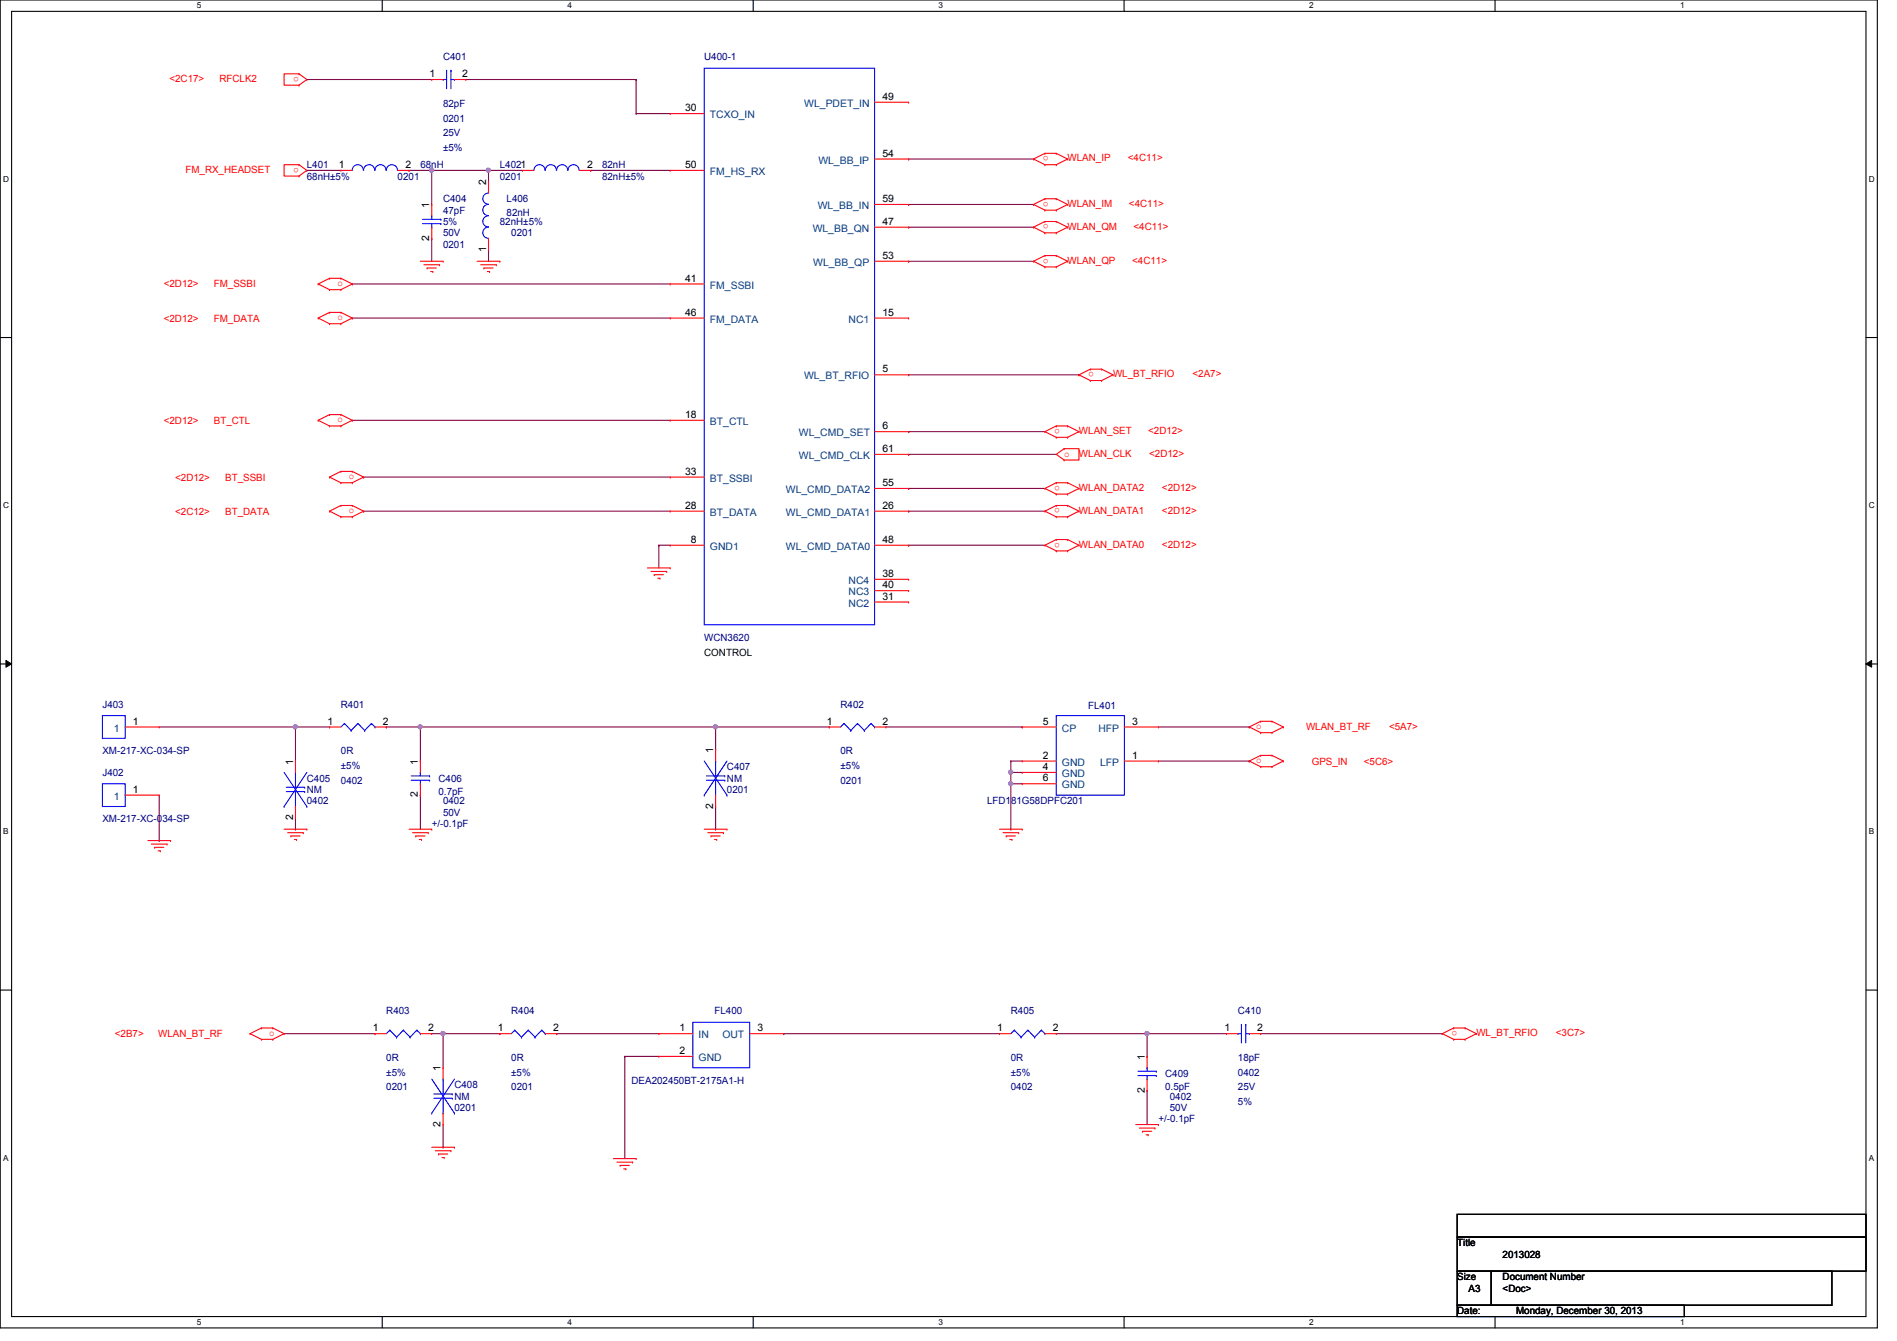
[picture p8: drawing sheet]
<svg xmlns="http://www.w3.org/2000/svg" width="297mm" height="210mm" viewBox="0 0 297 210" stroke-linecap="round" stroke-linejoin="round" font-family="sans-serif">
<path d="M0 0h294v207.9h-294zM1.8 1.8h290.4v204.3h-290.4z" fill="none" stroke="#000" stroke-width=".17"/>
<g fill="#fff">
<path d="M30.8 .2h.7v1.4h-.7z"/>
<path d="M30.8 206.2h.7v1.4h-.7z"/>
</g>
<path d="M59.9 0v1.8M59.9 206.1v1.8" fill="none" stroke="#000" stroke-width=".17"/>
<g fill="#fff">
<path d="M88.9 .2h.6v1.4h-.6z"/>
<path d="M88.9 206.2h.6v1.4h-.6z"/>
</g>
<path d="M117.9 0v1.8M117.9 206.1v1.8" fill="none" stroke="#000" stroke-width=".17"/>
<g fill="#fff">
<path d="M146.9 .2h.7v1.4h-.7z"/>
<path d="M146.9 206.2h.7v1.4h-.7z"/>
</g>
<path d="M176 0v1.8M176 206.1v1.8" fill="none" stroke="#000" stroke-width=".17"/>
<g fill="#fff">
<path d="M205 .2h.7v1.4h-.7z"/>
<path d="M205 206.2h.7v1.4h-.7z"/>
</g>
<path d="M234.1 0v1.8M234.1 206.1v1.8" fill="none" stroke="#000" stroke-width=".17"/>
<g fill="#fff">
<path d="M263.1 .2h.7v1.4h-.7z"/>
<path d="M263.1 206.2h.7v1.4h-.7z"/>
<path d="M.5 27.3h.9v1.4h-.9z"/>
<path d="M292.6 27.3h.9v1.4h-.9z"/>
<path d="M.5 78.4h.9v1.4h-.9z"/>
<path d="M292.6 78.4h.9v1.4h-.9z"/>
</g>
<path d="M0 52.8h1.8M292.2 52.8h1.8" fill="none" stroke="#000" stroke-width=".17"/>
<g fill="#fff">
<path d="M.5 129.5h.8v1.4h-.8z"/>
<path d="M292.6 129.5h.9v1.4h-.9z"/>
</g>
<path d="M0 103.9h1.8M292.2 103.9h1.8" fill="none" stroke="#000" stroke-width=".17"/>
<path d="M.9 103.4l.9 .5-.9 .5zM292.2 103.9l.9-.5v1z" fill="#000"/>
<path d="M.9 103.4l.9 .5-.9 .5zM292.2 103.9l.9-.5v1z" fill="none" stroke="#000" stroke-width=".16"/>
<g fill="#fff">
<path d="M.5 180.5h.8v1.4h-.8z"/>
<path d="M292.6 180.5h.9v1.4h-.9z"/>
</g>
<path d="M0 155h1.8M292.2 155h1.8" fill="none" stroke="#000" stroke-width=".17"/>
<g fill="none" stroke="#800040" stroke-width=".17">
<path d="M48 12.4h.1M48 12.4h19.6M72.9 12.4h26.7M99.6 17.8h.1M99.6 12.4h.1M99.6 17.8h5.3M99.6 12.4v5.4M64 26.7h.1M64 26.7h17.8M67.6 26.7h.1M67.6 26.7v5.3M76.5 26.7h.1"/>
<path d="M76.5 26.7v1.7"/>
</g>
<circle cx="76.5" cy="26.6" r=".32" fill="#f0f"/>
<circle cx="76.5" cy="26.6" r=".32" fill="none" stroke="#f0f" stroke-width=".17"/>
<circle cx="67.6" cy="26.6" r=".32" fill="#f0f"/>
<circle cx="67.6" cy="26.6" r=".32" fill="none" stroke="#f0f" stroke-width=".17"/>
<g fill="none" stroke="#800040" stroke-width=".17">
<path d="M48 26.7h.1M48 26.7h5.4M67.6 37.3h.1M67.6 37.3v3.6M76.5 39.1h.1M76.5 39.1v1.8M92.5 26.7h.1M92.5 26.7h12.4M142.3 24.9h.1M142.3 32h.1M142.3 35.6h.1M142.3 24.9h19.5"/>
<path d="M142.3 32h19.5M142.3 35.6h19.5M55.2 44.4h.1M55.2 49.8h.1M55.2 44.4h49.7M55.2 49.8h49.7M142.3 40.9h.1M142.3 40.9h19.5M142.3 58.7h26.6M168.9 58.7h.1M55.2 65.8h.1M55.2 65.8h49.7"/>
<path d="M56.9 74.7h.1M56.9 74.7h48M142.3 71.1h.1M142.3 67.6h.1M142.3 76.5h.1M142.3 71.1h23.1M142.3 67.6h21.3M142.3 76.5h21.3M56.9 80h.1M56.9 80h48M103.2 85.3h.1M103.2 85.3v3.6"/>
<path d="M103.2 85.3h1.7M142.3 80h.1M142.3 85.3h.1M142.3 80h21.3M142.3 85.3h21.3M179.6 161.8h.1M179.6 161.8h12.5"/>
</g>
<circle cx="179.6" cy="161.8" r=".32" fill="#f0f"/>
<circle cx="179.6" cy="161.8" r=".32" fill="none" stroke="#f0f" stroke-width=".17"/>
<path d="M46.3 113.8h.1M46.3 113.8v5.3M46.3 113.8h5.3M51.6 113.8h.1M65.8 119.1h.1M112.1 113.8h.1M112.1 113.8h-46.3v5.3M179.6 170.7h.1M179.6 170.7v5.3" fill="none" stroke="#800040" stroke-width=".17"/>
<circle cx="65.8" cy="113.8" r=".32" fill="#f0f"/>
<circle cx="65.8" cy="113.8" r=".32" fill="none" stroke="#f0f" stroke-width=".17"/>
<circle cx="112" cy="113.8" r=".32" fill="#f0f"/>
<circle cx="112" cy="113.8" r=".32" fill="none" stroke="#f0f" stroke-width=".17"/>
<g fill="none" stroke="#800040" stroke-width=".17">
<path d="M60.5 113.8h.1M60.5 113.8h5.3M112.1 113.8h.1M112.1 113.8h17.7M112.1 113.8v3.5M129.8 113.8h.1M138.7 113.8h21.4M158.3 119.1h.1M158.3 119.1h1.8M158.3 119.1v1.8M160.1 113.8h.1M46.3 129.8h.1"/>
<path d="M46.3 128v1.8M65.8 124.5h.1M65.8 124.5v5.3M112.1 129.8h.1M112.1 126.2v3.6M158.3 120.9h.1M44.5 161.8h14.2M58.7 161.8h.1M87.2 161.8h.1M87.2 161.8h16M97.8 165.4h.1M97.8 165.4h5.4"/>
<path d="M97.8 165.4v16M122.7 161.8h.1M122.7 161.8h33.8M165.4 161.8h14.2M179.6 161.8h.1"/>
</g>
<circle cx="158.3" cy="120.9" r=".32" fill="#f0f"/>
<circle cx="158.3" cy="120.9" r=".32" fill="none" stroke="#f0f" stroke-width=".17"/>
<path d="M158.3 120.9h.1M158.3 122.7h.1M158.3 129.8h.1M158.3 120.9h1.8M158.3 120.9v8.9M158.3 122.7h1.8" fill="none" stroke="#800040" stroke-width=".17"/>
<circle cx="158.3" cy="122.7" r=".32" fill="#f0f"/>
<circle cx="158.3" cy="122.7" r=".32" fill="none" stroke="#f0f" stroke-width=".17"/>
<path d="M181.4 113.8h14.2M181.4 119.1h14.2M195.6 113.8h.1M195.6 119.1h.1M67.6 161.8h10.7M69.4 161.8h.1M69.4 161.8v5.3M78.3 161.8h.1" fill="none" stroke="#800040" stroke-width=".17"/>
<circle cx="69.4" cy="161.8" r=".32" fill="#f0f"/>
<circle cx="69.4" cy="161.8" r=".32" fill="none" stroke="#f0f" stroke-width=".17"/>
<path d="M24.9 113.8h21.4M46.3 113.8h.1M69.4 179.6h.1M69.4 176v3.6M179.6 165.4h.1M179.6 161.8v3.6M197.4 161.8h28.4M225.8 161.8h.1" fill="none" stroke="#800040" stroke-width=".17"/>
<circle cx="46.2" cy="113.8" r=".32" fill="#f0f"/>
<circle cx="46.2" cy="113.8" r=".32" fill="none" stroke="#f0f" stroke-width=".17"/>
<path d="M24.9 131.6h.1M24.9 124.5v7.1" fill="none" stroke="#800040" stroke-width=".17"/>
<g fill="none" stroke="#f00" stroke-width=".17">
<path d="M46.8 13.3h.1M46.8 11.6h.1M46.8 11.6h-2.3v1.7h2.3M46.8 11.6l1.2 .8-1.2 .9M67.6 12.4h.1M67.6 12.4h1.8M71.2 12.4h1.7M72.9 12.4h.1M104.9 17.8h.1M104.9 17.8h5.4M136.9 16h5.4M142.3 16h.1"/>
<path d="M46.8 27.6h.1M46.8 25.8h.1M46.8 25.8h-2.3v1.8h2.3M46.8 25.8l1.2 .9-1.2 .9M53.4 26.7h.1M53.4 26.7h1.8M62.3 26.7h1.7M64 26.7h.1M67.6 32h.1M67.6 37.3h.1M67.6 32v1.8M67.6 35.6v1.7"/>
<path d="M76.5 39.1h.1M76.5 28.4h.1M76.5 28.4v1.8M76.5 37.3v1.8M81.8 26.7h.1M81.8 26.7h1.8M90.7 26.7h1.8M92.5 26.7h.1M104.9 26.7h.1M104.9 26.7h5.4M136.9 35.6h5.4M136.9 24.9h5.4"/>
<path d="M136.9 32h5.4M142.3 35.6h.1M142.3 24.9h.1M142.3 32h.1M161.8 24.9h.1M161.8 32h.1M161.8 35.6h.1M161.8 24.9l1.8 .9M161.8 32l1.8 .9M161.8 35.6l1.8 .8M163.6 25.8h.1M163.6 24h.1"/>
<path d="M163.6 32.9h.1M163.6 31.1h.1M163.6 36.4h.1M163.6 34.7h.1M163.6 25.8h1.8M163.6 24l-1.8 .9M163.6 24h1.8M163.6 32.9h1.8M163.6 31.1l-1.8 .9M163.6 31.1h1.8M163.6 36.4h1.8M163.6 34.7l-1.8 .9"/>
<path d="M163.6 34.7h1.8M165.4 25.8h.1M165.4 24h.1M165.4 32.9h.1M165.4 31.1h.1M165.4 36.4h.1M165.4 34.7h.1M165.4 24l1.8 .9M165.4 31.1l1.8 .9M165.4 34.7l1.8 .9M167.2 24.9h.1M167.2 32h.1"/>
<path d="M167.2 35.6h.1M167.2 24.9l-1.8 .9M167.2 32l-1.8 .9M167.2 35.6l-1.8 .8M49.8 44.4h.1M49.8 49.8h.1M49.8 44.4l1.8 .9M49.8 49.8l1.8 .9M51.6 43.6h.1M51.6 45.3h.1M51.6 48.9h.1M51.6 50.7h.1"/>
<path d="M51.6 43.6l-1.8 .8M51.6 43.6h1.8M51.6 45.3h1.8M51.6 48.9l-1.8 .9M51.6 48.9h1.8M51.6 50.7h1.8M53.4 43.6h.1M53.4 45.3h.1M53.4 48.9h.1M53.4 50.7h.1M53.4 43.6l1.8 .8M53.4 48.9l1.8 .9"/>
<path d="M55.2 44.4h.1M55.2 49.8h.1M55.2 44.4l-1.8 .9M55.2 49.8l-1.8 .9M65.8 40.9h3.6M66.4 41.4h2.4M66.9 42h.1M66.9 42h1.4M67.4 42.5h.4M67.8 42.5h.1M68.8 41.4h.1M69.4 40.9h.1"/>
<path d="M74.7 40.9h3.6M75.3 41.4h2.4M75.8 42h.1M75.8 42h1.4M76.3 42.5h.4M76.7 42.5h.1M77.7 41.4h.1M78.3 40.9h.1M104.9 44.4h.1M104.9 49.8h.1M104.9 44.4h5.4M104.9 49.8h5.4"/>
<path d="M136.9 40.9h5.4M136.9 58.7h5.4M136.9 49.8h5.4M142.3 58.7h.1M142.3 40.9h.1M142.3 49.8h.1M161.8 40.9h.1M161.8 40.9l1.8 .9M163.6 41.8h.1M163.6 40h.1M163.6 41.8h1.8M163.6 40l-1.8 .9"/>
<path d="M163.6 40h1.8M165.4 41.8h.1M165.4 40h.1M165.4 40l1.8 .9M167.2 40.9h.1M167.2 40.9l-1.8 .9M168.9 58.7h.1M168.9 58.7l1.8 .9M170.7 59.6h.1M170.7 57.8h.1M170.7 59.6h1.8M170.7 57.8l-1.8 .9"/>
<path d="M170.7 57.8h1.8M172.5 59.6h.1M172.5 57.8h.1M172.5 57.8l1.8 .9M174.3 58.7h.1M174.3 58.7l-1.8 .9M49.8 65.8h.1M49.8 65.8l1.8 .9M51.6 64.9h.1M51.6 66.7h.1M51.6 74.7h.1M51.6 64.9l-1.8 .9"/>
<path d="M51.6 64.9h1.8M51.6 66.7h1.8M51.6 74.7l1.8 .9M53.4 64.9h.1M53.4 66.7h.1M53.4 73.8h.1M53.4 75.6h.1M53.4 79.1h.1M53.4 64.9l1.8 .9M53.4 73.8l-1.8 .9M53.4 73.8h1.8M53.4 75.6h1.8"/>
<path d="M53.4 79.1l-1.8 .9M53.4 79.1h1.8M55.2 65.8h.1M55.2 73.8h.1M55.2 75.6h.1M55.2 79.1h.1M55.2 65.8l-1.8 .9M55.2 73.8l1.7 .9M55.2 79.1l1.7 .9M56.9 74.7h.1M56.9 74.7l-1.7 .9M104.9 65.8h.1"/>
<path d="M104.9 74.7h.1M104.9 65.8h5.4M104.9 74.7h5.4M136.9 67.6h5.4M136.9 76.5h5.4M136.9 71.1h5.4M142.3 67.6h.1M142.3 76.5h.1M142.3 71.1h.1M163.6 67.6h.1M163.6 76.5h.1M163.6 67.6l1.8 .9"/>
<path d="M163.6 76.5l1.8 .8M165.4 68.5h.1M165.4 66.7h.1M165.4 77.3h.1M165.4 75.6h.1M165.4 79.1h.1M165.4 66.7h1.8M165.4 75.6h1.8M165.4 79.1h1.8M165.4 68.5h1.8M165.4 66.7l-1.8 .9M165.4 77.3h1.8"/>
<path d="M165.4 75.6l-1.8 .9M165.4 79.1l-1.8 .9M166.6 70.2h.1M166.6 72h.1M166.6 70.2h2.3v1.8h-2.3M166.6 70.2l-1.2 .9 1.2 .9M167.2 68.5h.1M167.2 66.7h.1M167.2 77.3h.1M167.2 75.6h.1M167.2 79.1h.1M167.2 66.7l1.7 .9"/>
<path d="M167.2 75.6l1.7 .9M167.2 79.1l1.7 .9M168.9 67.6h.1M168.9 76.5h.1M168.9 67.6l-1.7 .9M168.9 76.5l-1.7 .8M51.6 80h.1M51.6 80l1.8 .9M53.4 80.9h.1M53.4 80.9h1.8M55.2 80.9h.1M56.9 80h.1"/>
<path d="M56.9 80l-1.7 .9M101.4 88.9h3.5M101.9 89.5h2.5M102.4 90h.1M102.4 90h1.5M103 90.5h.3M103.3 90.5h.1M104.4 89.5h.1M104.9 88.9h.1M104.9 80h.1M104.9 85.3h.1M104.9 80h5.4"/>
<path d="M104.9 85.3h5.4M136.9 80h5.4M136.9 85.3h5.4M136.9 94.2h5.4M136.9 92.5h5.4M136.9 90.7h5.4M142.3 80h.1M142.3 85.3h.1M142.3 94.2h.1M142.3 92.5h.1M142.3 90.7h.1M163.6 80h.1"/>
<path d="M163.6 85.3h.1M163.6 80l1.8 .9M163.6 85.3l1.8 .9M165.4 80.9h.1M165.4 86.2h.1M165.4 84.5h.1M165.4 80.9h1.8M165.4 86.2h1.8M165.4 84.5l-1.8 .8M165.4 84.5h1.8M167.2 80.9h.1M167.2 86.2h.1"/>
<path d="M167.2 84.5h.1M167.2 84.5l1.7 .8M168.9 80h.1M168.9 85.3h.1M168.9 80l-1.7 .9M168.9 85.3l-1.7 .9M19.6 113.8h5.3M24.9 113.8h.1M46.3 119.1h.1M46.3 119.1v1.8M51.6 113.8h.1M51.6 113.8h1.8"/>
<path d="M58.7 113.8h1.8M60.5 113.8h.1M65.8 119.1h.1M65.8 119.1v1.8M112.1 117.3h.1M112.1 117.3v1.8M129.8 113.8h.1M129.8 113.8h1.8M136.9 113.8h1.8M138.7 113.8h.1M160.1 119.1h.1M160.1 113.8h.1"/>
<path d="M160.1 113.8h5.3M160.1 119.1h5.3M176.1 113.8h5.3M176.1 119.1h5.3M181.4 119.1h.1M181.4 113.8h.1M195.6 113.8h.1M195.6 119.1h.1M195.6 113.8l1.8 .9M195.6 119.1l1.8 .9M197.4 112.9h.1M197.4 114.7h.1"/>
<path d="M197.4 118.2h.1M197.4 112.9h1.8M197.4 112.9l-1.8 .9M197.4 114.7h1.8M197.4 118.2h1.8M197.4 118.2l-1.8 .9M199.2 112.9h.1M199.2 114.7h.1M199.2 118.2h.1M199.2 112.9l1.8 .9M199.2 118.2l1.8 .9M201 113.8h.1"/>
<path d="M201 119.1h.1M201 113.8l-1.8 .9M201 119.1l-1.8 .9M19.6 124.5h5.3M23.2 131.6h3.5M23.7 132.1h2.5M24.2 132.6h.1M24.2 132.6h1.5M24.8 133.2h.3M24.9 124.5h.1M25.1 133.2h.1M26.2 132.1h.1"/>
<path d="M26.7 131.6h.1M44.5 129.8h3.5M45 130.3h2.5M45.5 130.9h.1M45.5 130.9h1.5M46.1 131.4h.3M46.3 128h.1M46.3 126.2v1.8M46.4 131.4h.1M47.5 130.3h.1M48 129.8h.1M64 129.8h3.6"/>
<path d="M64.6 130.3h2.5M65.1 130.9h.1M65.1 130.9h1.4M65.7 131.4h.3M65.8 124.5h.1M65.8 122.7v1.8M66 131.4h.1M67.1 130.3h.1M67.6 129.8h.1M110.3 129.8h3.5M110.8 130.3h2.5M111.3 130.9h.1"/>
<path d="M111.3 130.9h1.5M111.9 131.4h.3M112.1 126.2h.1M112.1 124.5v1.7M112.2 131.4h.1M113.3 130.3h.1M113.8 129.8h.1M156.5 129.8h3.6M157.1 130.3h2.4M157.6 130.9h.1M157.6 130.9h1.4M158.1 131.4h.4"/>
<path d="M158.5 131.4h.1M159.5 130.3h.1M160.1 129.8h.1M160.1 120.9h.1M160.1 122.7h.1M160.1 120.9h5.3M160.1 122.7h5.3M197.4 120h.1M197.4 120h1.8M199.2 120h.1M39.2 161.8h.1M39.2 161.8l1.7 .9"/>
<path d="M40.9 160.9h.1M40.9 162.7h.1M40.9 162.7h1.8M40.9 160.9h1.8M40.9 160.9l-1.7 .9M42.7 160.9h.1M42.7 162.7h.1M42.7 160.9l1.8 .9M44.5 161.8h.1M44.5 161.8l-1.8 .9M58.7 161.8h.1M58.7 161.8h1.8"/>
<path d="M65.8 161.8h1.8M67.6 161.8h.1M67.6 179.6h3.6M69.4 167.1h.1M69.4 176h.1M69.4 167.1v1.8M69.4 174.2v1.8M71.2 179.6h.1M78.3 161.8h.1M78.3 161.8h1.7M85.4 161.8h1.8M87.2 161.8h.1"/>
<path d="M103.2 161.8h.1M103.2 165.4h.1M103.2 161.8h5.3M103.2 165.4h5.3M117.4 161.8h5.3M122.7 161.8h.1M156.5 161.8h.1M156.5 161.8h1.8M163.6 161.8h1.8M165.4 161.8h.1M177.8 176h3.6M178.4 176.6h2.4"/>
<path d="M178.9 177.1h.1M178.9 177.1h1.4M179.4 177.6h.4M179.6 165.4h.1M179.6 170.7h.1M179.6 165.4v1.7M179.6 168.9v1.8M179.8 177.6h.1M180.8 176.6h.1M181.4 176h.1M192.1 161.8h.1M192.1 161.8h1.7"/>
<path d="M195.6 161.8h1.8M197.4 161.8h.1M225.8 161.8h.1M225.8 161.8l1.8 .9M227.6 162.7h.1M227.6 160.9h.1M227.6 162.7h1.8M227.6 160.9l-1.8 .9M227.6 160.9h1.8M229.4 162.7h.1M229.4 160.9h.1M229.4 160.9l1.8 .9"/>
<path d="M231.2 161.8h.1M231.2 161.8l-1.8 .9M68.2 180.1h2.4M68.7 180.6h.1M68.7 180.6h1.4M69.2 181.2h.4M69.6 181.2h.1M70.6 180.1h.1M96.1 181.4h3.5M96.6 181.9h2.5M97.1 182.4h.1M97.1 182.4h1.4"/>
<path d="M97.7 183h.3M98 183h.1M99.1 181.9h.1M99.6 181.4h.1"/>
</g>
<path d="M228.2 190.1h64v3.5h-64zM228.2 193.6h64v5.4h-64zM228.2 199h5.3v5.3h-5.3zM233.5 199h53.3v5.3h-53.3zM228.2 204.3h35.5v1.8h-35.5z" fill="none" stroke="#000" stroke-width=".17"/>
<g fill="none" stroke="#00f" stroke-width=".17">
<path d="M69.4 12.4h.1M69.4 12.4h.5M69.9 11h.1M69.9 11v2.9M70.6 11h.1M70.6 11v2.9M70.6 12.4h.6M71.2 12.4h.1M110.3 10.7h26.6v87.1h-26.6zM55.2 26.7a.87 .87 0 0 1 .8-.9 .87 .87 0 0 1 .9 .9M56.9 26.7a.87 .87 0 0 1 .9-.9 .87 .87 0 0 1 .9 .9M58.7 26.7a.87 .87 0 0 1 .9-.9 .87 .87 0 0 1 .8 .9"/>
<path d="M60.5 26.7a.87 .87 0 0 1 .9-.9 .87 .87 0 0 1 .8 .9M66.2 34.3h2.8M66.2 35h2.8M67.6 33.8h.1M67.6 35.6h.1M67.6 33.8v.5M67.6 35v.6M69 34.3h.1M69 35h.1M76.5 35.6a.87 .87 0 0 0-.9 .8 .87 .87 0 0 0 .9 .9M76.5 33.8a.87 .87 0 0 0-.9 .8 .87 .87 0 0 0 .9 .9M76.5 32a.87 .87 0 0 0-.9 .9 .87 .87 0 0 0 .9 .8"/>
<path d="M76.5 30.2a.87 .87 0 0 0-.9 .9 .87 .87 0 0 0 .9 .9M83.6 26.7a.87 .87 0 0 1 .9-.9 .87 .87 0 0 1 .8 .9M85.4 26.7a.87 .87 0 0 1 .9-.9 .87 .87 0 0 1 .8 .9M87.2 26.7a.87 .87 0 0 1 .8-.9 .87 .87 0 0 1 .9 .9M88.9 26.7a.87 .87 0 0 1 .9-.9 .87 .87 0 0 1 .9 .9M16 112h3.6v3.6h-3.6zM53.9 113.2h.1M53.9 113.2l-.5 .6M53.9 113.2l1.1 1.1M55 114.3h.1M56 113.2h.1M56 113.2l-1 1.1"/>
<path d="M56 113.2l1.1 1.1M57.1 114.3h.1M58.2 113.2h.1M58.2 113.2l-1.1 1.1M58.2 113.2l.5 .6M58.7 113.8h.1M110.3 119.1l3.5 5.4M112.1 119.1h.1M112.1 119.1v2.4M113.8 119.1l-3.5 5.4M132.2 113.2h.1M132.2 113.2l-.6 .6"/>
<path d="M132.2 113.2l1 1.1M133.2 114.3h.1M134.3 113.2h.1M134.3 113.2l-1.1 1.1M134.3 113.2l1 1.1M135.3 114.3h.1M136.4 113.2h.1M136.4 113.2l-1.1 1.1M136.4 113.2l.5 .6M136.9 113.8h.1M165.4 112h10.7v12.5h-10.7zM16 122.7h3.6v3.5h-3.6z"/>
<path d="M44.5 126.2h.1M44.5 120.9l3.5 5.3M44.8 123.2h2.9M44.8 123.9h2.9M46.3 120.9h.1M46.3 126.2h.1M46.3 120.9v2.3M46.3 123.9v2.3M47.7 123.2h.1M47.7 123.9h.1M48 126.2h.1M48 120.9l-3.5 5.3"/>
<path d="M64.4 121.5h2.9M64.4 122.1h2.9M65.8 120.9h.1M65.8 122.7h.1M65.8 120.9v.6M65.8 122.1v.6M67.3 121.5h.1M67.3 122.1h.1M110.3 124.5h.1M110.6 121.5h2.9M110.6 122.1h2.9M112.1 124.5h.1"/>
<path d="M112.1 122.1v2.4M113.5 121.5h.1M113.5 122.1h.1M113.8 124.5h.1M61 161.2h.1M61 161.2l-.5 .6M61 161.2l1.1 1.1M62.1 162.3h.1M63.2 161.2h.1M63.2 161.2l-1.1 1.1M63.2 161.2l1 1.1M64.2 162.3h.1"/>
<path d="M65.3 161.2h.1M65.3 161.2l-1.1 1.1M65.3 161.2l.5 .6M65.8 161.8h.1M67.6 174.2h.1M67.6 168.9l3.6 5.3M67.9 171.2h2.9M67.9 171.9h2.9M69.4 168.9h.1M69.4 174.2h.1M69.4 168.9v2.3M69.4 171.9v2.3"/>
<path d="M70.8 171.2h.1M70.8 171.9h.1M71.2 174.2h.1M71.2 168.9l-3.6 5.3M80.6 161.2h.1M80.6 161.2l-.6 .6M80.6 161.2l1.1 1.1M81.7 162.3h.1M82.7 161.2h.1M82.7 161.2l-1 1.1M82.7 161.2l1.1 1.1M83.8 162.3h.1"/>
<path d="M84.8 161.2h.1M84.8 161.2l-1 1.1M84.8 161.2l.6 .6M85.4 161.8h.1M108.5 160h8.9v7.1h-8.9zM158.8 161.2h.1M158.8 161.2l-.5 .6M158.8 161.2l1.1 1.1M159.9 162.3h.1M160.9 161.2h.1M160.9 161.2l-1 1.1M160.9 161.2l1.1 1.1"/>
<path d="M162 162.3h.1M163.1 161.2h.1M163.1 161.2l-1.1 1.1M163.1 161.2l.5 .6M163.6 161.8h.1M178.2 167.7h2.9M178.2 168.4h2.9M179.6 167.1h.1M179.6 168.9h.1M179.6 167.1v.6M179.6 168.4v.5M181.1 167.7h.1"/>
<path d="M181.1 168.4h.1M193.8 161.8h.1M193.8 161.8h.6M194.4 160.4h.1M194.4 160.4v2.8M195.1 160.4h.1M195.1 160.4v2.8M195.1 161.8h.5M195.6 161.8h.1"/>
</g>
<circle cx="76.5" cy="26.6" r=".32" fill="#f0f"/>
<circle cx="76.5" cy="26.6" r=".32" fill="none" stroke="#f0f" stroke-width=".17"/>
<circle cx="67.6" cy="26.6" r=".32" fill="#f0f"/>
<circle cx="67.6" cy="26.6" r=".32" fill="none" stroke="#f0f" stroke-width=".17"/>
<circle cx="179.6" cy="161.8" r=".32" fill="#f0f"/>
<circle cx="179.6" cy="161.8" r=".32" fill="none" stroke="#f0f" stroke-width=".17"/>
<circle cx="65.8" cy="113.8" r=".32" fill="#f0f"/>
<circle cx="65.8" cy="113.8" r=".32" fill="none" stroke="#f0f" stroke-width=".17"/>
<circle cx="112" cy="113.8" r=".32" fill="#f0f"/>
<circle cx="112" cy="113.8" r=".32" fill="none" stroke="#f0f" stroke-width=".17"/>
<circle cx="158.3" cy="120.9" r=".32" fill="#f0f"/>
<circle cx="158.3" cy="120.9" r=".32" fill="none" stroke="#f0f" stroke-width=".17"/>
<circle cx="158.3" cy="122.7" r=".32" fill="#f0f"/>
<circle cx="158.3" cy="122.7" r=".32" fill="none" stroke="#f0f" stroke-width=".17"/>
<circle cx="69.4" cy="161.8" r=".32" fill="#f0f"/>
<circle cx="69.4" cy="161.8" r=".32" fill="none" stroke="#f0f" stroke-width=".17"/>
<circle cx="46.2" cy="113.8" r=".32" fill="#f0f"/>
<circle cx="46.2" cy="113.8" r=".32" fill="none" stroke="#f0f" stroke-width=".17"/>
<g font-size="1.6" fill="#000080">
<text x="69.4" y="9.4">C401</text>
<text x="110.3" y="9.4">U400-1</text>
<text x="69.4" y="16.7">82pF</text>
<text x="69.4" y="19">0201</text>
<text x="69.4" y="21.3">25V</text>
<text x="69.4" y="23.7">±5%</text>
<text x="48" y="26.3">L401</text>
<text x="48" y="28.1">68nH±5%</text>
<text x="62.3" y="28.1">0201</text>
<text x="65.8" y="26.3">68nH</text>
<text x="78.3" y="28.1">0201</text>
<text x="78.3" y="26.3">L4021</text>
<text x="94.3" y="26.3">82nH</text>
<text x="94.3" y="28.1">82nH±5%</text>
<text x="69.4" y="31.7">C404</text>
<text x="69.4" y="33.4">47pF</text>
<text x="69.4" y="35.2">5%</text>
<text x="78.3" y="35.2">82nH±5%</text>
<text x="79.3" y="31.7">L406</text>
<text x="79.3" y="33.8">82nH</text>
<text x="69.4" y="38.8">0201</text>
<text x="69.4" y="37">50V</text>
<text x="80" y="37">0201</text>
<text x="110.3" y="100.3">WCN3620</text>
<text x="16" y="110.8">J403</text>
<text x="53.4" y="110.8">R401</text>
<text x="131.6" y="110.8">R402</text>
<text x="170.4" y="111">FL401</text>
<text x="16" y="118.1">XM-217-XC-034-SP</text>
<text x="53.4" y="118.1">0R</text>
<text x="131.6" y="118.1">0R</text>
<text x="16" y="121.5">J402</text>
<text x="48" y="122.3">C405</text>
<text x="48" y="124.1">NM</text>
<text x="48" y="125.9">0402</text>
<text x="53.4" y="120.4">±5%</text>
<text x="53.4" y="122.7">0402</text>
<text x="68.7" y="122.3">C406</text>
<text x="68.7" y="124.5">0.7pF</text>
<text x="69.4" y="125.9">0402</text>
<text x="113.8" y="120.6">C407</text>
<text x="113.8" y="122.3">NM</text>
<text x="113.8" y="124.1">0201</text>
<text x="131.6" y="120.4">±5%</text>
<text x="131.6" y="122.7">0201</text>
<text x="154.6" y="125.9">LFD181G58DPFC201</text>
<text x="16" y="128.7">XM-217-XC-034-SP</text>
<text x="67.6" y="129.5">+/-0.1pF</text>
<text x="69.4" y="127.7">50V</text>
<text x="60.5" y="158.8">R403</text>
<text x="80" y="158.8">R404</text>
<text x="111.9" y="158.8">FL400</text>
<text x="158.3" y="158.8">R405</text>
<text x="193.8" y="158.8">C410</text>
<text x="60.5" y="166.1">0R</text>
<text x="80" y="166.1">0R</text>
<text x="158.3" y="166.1">0R</text>
<text x="193.8" y="166.1">18pF</text>
<text x="60.5" y="168.4">±5%</text>
<text x="60.5" y="170.7">0201</text>
<text x="71.2" y="170.3">C408</text>
<text x="71.2" y="172.1">NM</text>
<text x="71.2" y="173.9">0201</text>
<text x="80" y="168.4">±5%</text>
<text x="80" y="170.7">0201</text>
<text x="98.9" y="169.6">DEA202450BT-2175A1-H</text>
<text x="158.3" y="168.4">±5%</text>
<text x="158.3" y="170.7">0402</text>
<text x="182.5" y="168.6">C409</text>
<text x="182.5" y="170.7">0.5pF</text>
<text x="183.2" y="172.1">0402</text>
<text x="183.2" y="173.9">50V</text>
<text x="193.8" y="168.4">0402</text>
<text x="193.8" y="170.7">25V</text>
<text x="193.8" y="173">5%</text>
<text x="181.4" y="175.7">+/-0.1pF</text>
</g>
<g font-size="1.6" fill="#f00">
<text x="26.5" y="12.8">&lt;2C17&gt;</text>
<text x="34.4" y="12.8">RFCLK2</text>
<text x="46.8" y="12" transform="rotate(180 46.8 12)">o</text>
<text x="29" y="27.1">FM_RX_HEADSET</text>
<text x="46.8" y="26.2" transform="rotate(180 46.8 26.2)">o</text>
<text x="164.2" y="24.5" transform="rotate(180 164.2 24.5)">o</text>
<text x="167.2" y="25.3">WLAN_IP</text>
<text x="176.6" y="25.3">&lt;4C11&gt;</text>
<text x="164.2" y="31.6" transform="rotate(180 164.2 31.6)">o</text>
<text x="164.2" y="35.1" transform="rotate(180 164.2 35.1)">o</text>
<text x="167.2" y="32.4">WLAN_IM</text>
<text x="167.2" y="35.9">WLAN_QM</text>
<text x="176.8" y="32.4">&lt;4C11&gt;</text>
<text x="177.5" y="35.9">&lt;4C11&gt;</text>
<text x="164.2" y="40.5" transform="rotate(180 164.2 40.5)">o</text>
<text x="167.2" y="41.3">WLAN_QP</text>
<text x="177.3" y="41.3">&lt;4C11&gt;</text>
<text x="25.7" y="45">&lt;2D12&gt;</text>
<text x="33.5" y="45">FM_SSBI</text>
<text x="52.8" y="44.8">o</text>
<text x="25.7" y="50.3">&lt;2D12&gt;</text>
<text x="33.5" y="50.3">FM_DATA</text>
<text x="52.8" y="50.1">o</text>
<text x="171.3" y="58.3" transform="rotate(180 171.3 58.3)">o</text>
<text x="174.3" y="59.1">WL_BT_RFIO</text>
<text x="186.7" y="59.1">&lt;2A7&gt;</text>
<text x="25.7" y="66.3">&lt;2D12&gt;</text>
<text x="33.5" y="66.3">BT_CTL</text>
<text x="52.8" y="66.1">o</text>
<text x="165.9" y="67.1" transform="rotate(180 165.9 67.1)">o</text>
<text x="166.6" y="71.5">o</text>
<text x="168.9" y="67.9">WLAN_SET</text>
<text x="168.9" y="71.5">WLAN_CLK</text>
<text x="179.8" y="67.9">&lt;2D12&gt;</text>
<text x="180" y="71.5">&lt;2D12&gt;</text>
<text x="27.4" y="75.2">&lt;2D12&gt;</text>
<text x="35.3" y="75.2">BT_SSBI</text>
<text x="54.6" y="75">o</text>
<text x="165.9" y="76" transform="rotate(180 165.9 76)">o</text>
<text x="168.9" y="76.8">WLAN_DATA2</text>
<text x="181.9" y="76.8">&lt;2D12&gt;</text>
<text x="27.4" y="80.6">&lt;2C12&gt;</text>
<text x="35.3" y="80.6">BT_DATA</text>
<text x="54.6" y="80.3">o</text>
<text x="165.9" y="79.6" transform="rotate(180 165.9 79.6)">o</text>
<text x="168.9" y="80.4">WLAN_DATA1</text>
<text x="181.9" y="80.4">&lt;2D12&gt;</text>
<text x="165.9" y="84.9" transform="rotate(180 165.9 84.9)">o</text>
<text x="168.9" y="85.7">WLAN_DATA0</text>
<text x="181.9" y="85.7">&lt;2D12&gt;</text>
<text x="196.7" y="114.1">o</text>
<text x="196.7" y="119.5">o</text>
<text x="204.5" y="114.3">WLAN_BT_RF</text>
<text x="205.4" y="119.7">GPS_IN</text>
<text x="213.6" y="119.7">&lt;5C6&gt;</text>
<text x="217.5" y="114.3">&lt;5A7&gt;</text>
<text x="228.2" y="161.4" transform="rotate(180 228.2 161.4)">o</text>
<text x="18" y="162.3">&lt;2B7&gt;</text>
<text x="24.8" y="162.3">WLAN_BT_RF</text>
<text x="42.2" y="162.1">o</text>
<text x="231.2" y="162.2">WL_BT_RFIO</text>
<text x="243.6" y="162.2">&lt;3C7&gt;</text>
</g>
<g font-size="1.6">
<text x="67.3" y="12.1">1</text>
<text x="72.4" y="12.1">2</text>
<text x="107.3" y="17.4">30</text>
<text x="138.2" y="15.6">49</text>
<text x="53" y="26.3">1</text>
<text x="63.5" y="26.3">2</text>
<text x="76.1" y="29" transform="rotate(-90 76.1 29)">2</text>
<text x="91.9" y="26.3">2</text>
<text x="107.3" y="26.3">50</text>
<text x="138.2" y="24.5">54</text>
<text x="67.2" y="32.6" transform="rotate(-90 67.2 32.6)">1</text>
<text x="138.2" y="31.6">59</text>
<text x="138.2" y="35.2">47</text>
<text x="67.2" y="37.7" transform="rotate(-90 67.2 37.7)">2</text>
<text x="76.1" y="39.5" transform="rotate(-90 76.1 39.5)">1</text>
<text x="138.2" y="40.5">53</text>
<text x="107.3" y="44.1">41</text>
<text x="107.3" y="49.4">46</text>
<text x="138.2" y="49.4">15</text>
<text x="138.2" y="58.3">5</text>
<text x="107.3" y="65.4">18</text>
<text x="138.2" y="67.2">6</text>
<text x="138.2" y="70.7">61</text>
<text x="107.3" y="74.3">33</text>
<text x="138.2" y="76.1">55</text>
<text x="107.3" y="79.6">28</text>
<text x="138.2" y="79.6">26</text>
<text x="108.2" y="85">8</text>
<text x="138.2" y="85">48</text>
<text x="138.2" y="93.9">31</text>
<text x="138.2" y="92.1">40</text>
<text x="138.2" y="90.3">38</text>
<text x="110.3" y="102.6">CONTROL</text>
<text x="20.8" y="113.4">1</text>
<text x="51.3" y="113.4">1</text>
<text x="59.9" y="113.4">2</text>
<text x="129.5" y="113.4">1</text>
<text x="138.2" y="113.4">2</text>
<text x="163.3" y="113.4">5</text>
<text x="177.3" y="113.4">3</text>
<text x="45.9" y="119.7" transform="rotate(-90 45.9 119.7)">1</text>
<text x="65.4" y="119.7" transform="rotate(-90 65.4 119.7)">1</text>
<text x="111.7" y="117.9" transform="rotate(-90 111.7 117.9)">1</text>
<text x="163.3" y="118.7">2</text>
<text x="177.3" y="118.7">1</text>
<text x="20.8" y="124.1">1</text>
<text x="65.4" y="124.8" transform="rotate(-90 65.4 124.8)">2</text>
<text x="163.3" y="120.5">4</text>
<text x="163.3" y="122.3">6</text>
<text x="45.9" y="128.4" transform="rotate(-90 45.9 128.4)">2</text>
<text x="111.7" y="126.6" transform="rotate(-90 111.7 126.6)">2</text>
<text x="58.4" y="161.4">1</text>
<text x="67.1" y="161.4">2</text>
<text x="77.9" y="161.4">1</text>
<text x="86.6" y="161.4">2</text>
<text x="106.4" y="161.4">1</text>
<text x="118.6" y="161.4">3</text>
<text x="156.2" y="161.4">1</text>
<text x="164.8" y="161.4">2</text>
<text x="191.7" y="161.4">1</text>
<text x="196.8" y="161.4">2</text>
<text x="69" y="167.7" transform="rotate(-90 69 167.7)">1</text>
<text x="106.4" y="165">2</text>
<text x="179.2" y="165.9" transform="rotate(-90 179.2 165.9)">1</text>
<text x="179.2" y="171" transform="rotate(-90 179.2 171)">2</text>
<text x="69" y="176.4" transform="rotate(-90 69 176.4)">2</text>
<text x="228.2" y="195.1">Title</text>
<text x="235.3" y="196.8">2013028</text>
<text x="228.2" y="200.4">Size</text>
<text x="230" y="202.2">A3</text>
<text x="235.3" y="200.4">Document Number</text>
<text x="235.3" y="202.2">&lt;Doc&gt;</text>
<text x="228.2" y="205.7">Date:</text>
<text x="237.4" y="205.7">Monday, December 30, 2013</text>
</g>
<g font-size="1.6" fill="#004080">
<text x="125.9" y="16.7">WL_PDET_IN</text>
<text x="111.2" y="18.5">TCXO_IN</text>
<text x="111.2" y="27.4">FM_HS_RX</text>
<text x="128.1" y="25.6">WL_BB_IP</text>
<text x="128.1" y="32.7">WL_BB_IN</text>
<text x="127.3" y="36.3">WL_BB_QN</text>
<text x="127.3" y="41.6">WL_BB_QP</text>
<text x="111.2" y="45.2">FM_SSBI</text>
<text x="111.2" y="50.5">FM_DATA</text>
<text x="132.9" y="50.5">NC1</text>
<text x="125.9" y="59.4">WL_BT_RFIO</text>
<text x="111.2" y="66.5">BT_CTL</text>
<text x="125.1" y="68.3">WL_CMD_SET</text>
<text x="125.1" y="71.8">WL_CMD_CLK</text>
<text x="111.2" y="75.4">BT_SSBI</text>
<text x="123.1" y="77.2">WL_CMD_DATA2</text>
<text x="111.2" y="80.7">BT_DATA</text>
<text x="123.1" y="80.7">WL_CMD_DATA1</text>
<text x="111.2" y="86.1">GND1</text>
<text x="123.1" y="86.1">WL_CMD_DATA0</text>
<text x="132.9" y="95">NC2</text>
<text x="132.9" y="93.2">NC3</text>
<text x="132.9" y="91.4">NC4</text>
<text x="17.8" y="114.5">1</text>
<text x="166.3" y="119.8">GND</text>
<text x="166.3" y="114.5">CP</text>
<text x="172" y="114.5">HFP</text>
<text x="172.3" y="119.8">LFP</text>
<text x="17.8" y="125.2">1</text>
<text x="166.3" y="121.6">GND</text>
<text x="166.3" y="123.4">GND</text>
<text x="109.4" y="162.5">IN</text>
<text x="109.4" y="166.1">GND</text>
<text x="113.1" y="162.5">OUT</text>
</g>
<g font-size="1.3">
<text x="30.8" y="1.3">5</text>
<text x="88.9" y="1.3">4</text>
<text x="146.9" y="1.3">3</text>
<text x="205" y="1.3">2</text>
<text x="263.1" y="1.3">1</text>
<text x=".5" y="28.4">D</text>
<text x="292.6" y="28.4">D</text>
<text x=".5" y="79.5">C</text>
<text x="292.6" y="79.5">C</text>
<text x=".5" y="130.6">B</text>
<text x="292.6" y="130.6">B</text>
<text x=".5" y="181.7">A</text>
<text x="292.6" y="181.7">A</text>
<text x="30.8" y="207.4">5</text>
<text x="88.9" y="207.4">4</text>
<text x="146.9" y="207.4">3</text>
<text x="205" y="207.4">2</text>
<text x="263.1" y="207.4">1</text>
</g>
</svg>
